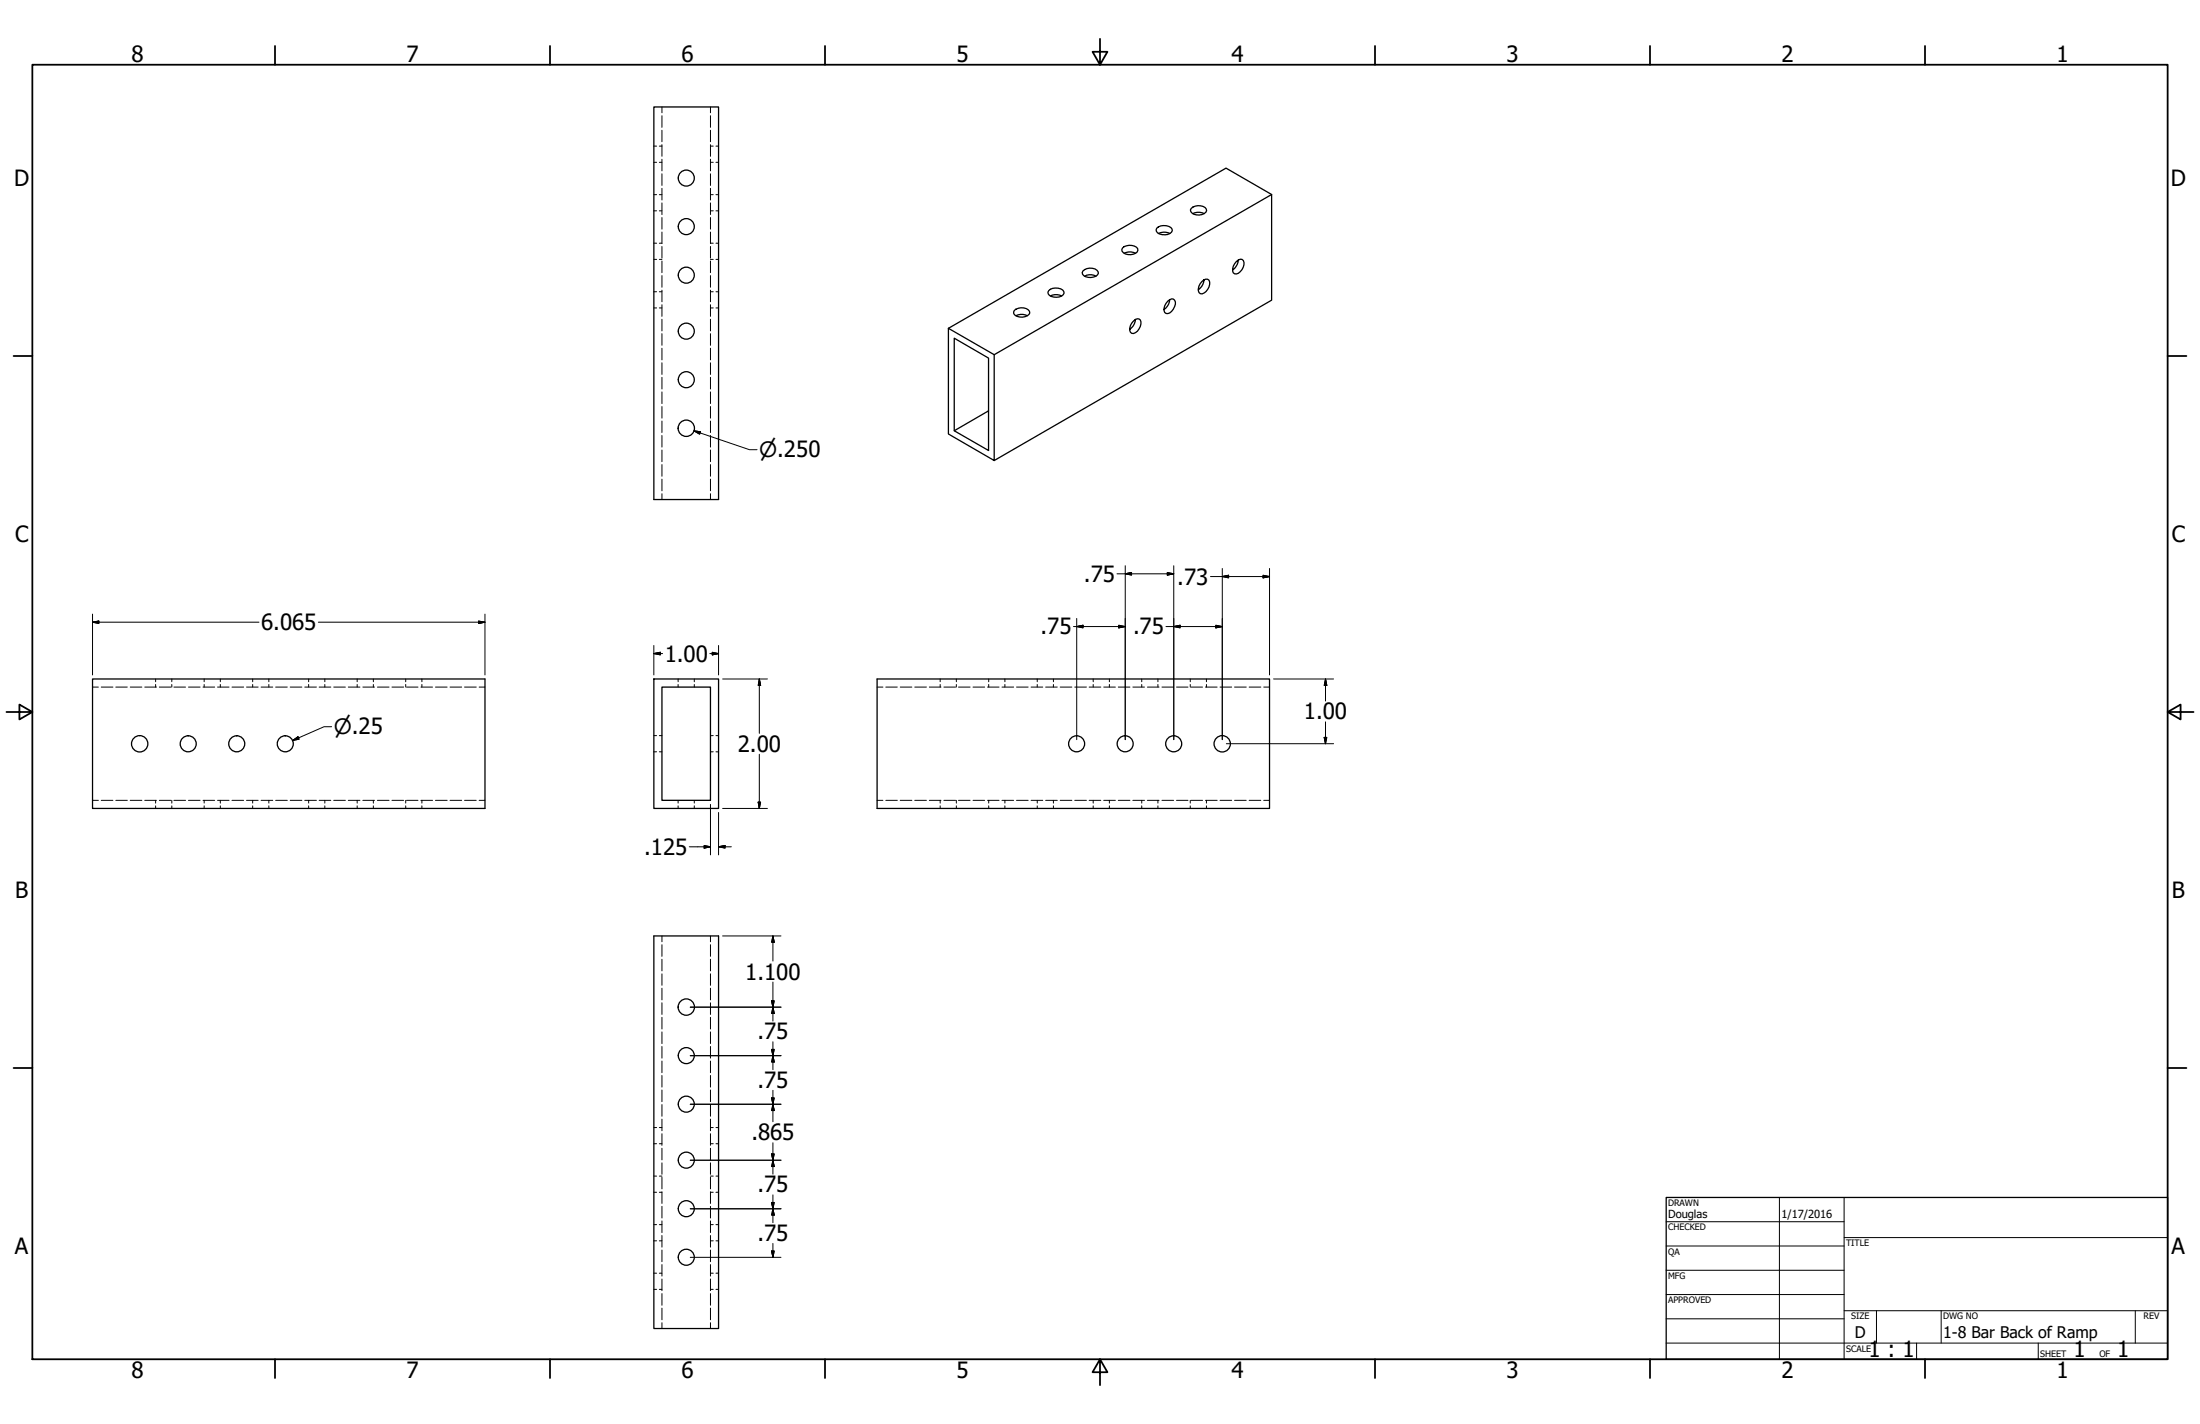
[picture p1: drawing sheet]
<svg xmlns="http://www.w3.org/2000/svg" width="864mm" height="559mm" viewBox="0 0 864 559" stroke-linecap="round" stroke-linejoin="round" font-family="sans-serif">
<!-- layer: Visible (ANSI) -->
<g fill="none" stroke="#000" stroke-width=".51">
<path d="M256.7 42h25.4v154h-25.4zM499.2 76.3l-108.9 62.9M440.6 97.3a4.3 4.3 0 0 1 6 .3 2.72 2.72 0 0 1-3.9 2.3 1.97 1.97 0 0 1-2.1-2.6zM441.3 99.4a5.1 5.1 0 0 1 4.5 0M454.1 89.5a4.4 4.4 0 0 1 6 .4 1.77 1.77 0 0 1-1.8 2.1 3.3 3.3 0 0 1-4.5-1.8zM454.7 91.6a5.1 5.1 0 0 1 4.5 0M467.6 81.8a4.2 4.2 0 0 1 5.9 .2 1.77 1.77 0 0 1-1.7 2.2 3.2 3.2 0 0 1-4.5-1.8zM468.2 83.8a4.9 4.9 0 0 1 4.5 0M411.7 114a4.3 4.3 0 0 1 5.9 .4 1.77 1.77 0 0 1-1.7 2.1 3.3 3.3 0 0 1-4.5-1.8zM412.3 116.1a4.9 4.9 0 0 1 4.5 0M425.1 106.3a4.1 4.1 0 0 1 5.9 .3 1.75 1.75 0 0 1-1.7 2.1 3.2 3.2 0 0 1-4.5-1.8zM425.8 108.4a4.4 4.4 0 0 1 4.4 0"/>
<path d="M459.2 117.6l.7-.3a1.78 1.78 0 0 1 1.6 1.1 1.78 1.78 0 0 1-.4 1.9 3.5 3.5 0 0 1-3.4 2.7 2.56 2.56 0 0 1 0-3.9l1.5-1.5a4.9 4.9 0 0 1-2.3 3.9M472.6 109.8l1.5-.2a2.56 2.56 0 0 1 0 3.9 2.94 2.94 0 0 1-2.9 1.8 3.3 3.3 0 0 1 .7-4.9l.7-.6a5.3 5.3 0 0 1-2.2 3.9M486.1 102l1.5-.2a3.3 3.3 0 0 1-.7 4.8 1.79 1.79 0 0 1-2.8 .5 4.3 4.3 0 0 1 2-5.1 5 5 0 0 1-2.2 3.9M372.3 128.8l18 10.4v41.5l-18-10.4zM372.3 128.8l109-62.8 17.9 10.3v41.5l-108.9 62.9M374.6 132.7l13.4 7.8v36.3l-13.4-7.8zM398.1 121.9a4.2 4.2 0 0 1 6 .3 1.75 1.75 0 0 1-1.7 2.1 4.3 4.3 0 0 1-4.4-1.2zM398.8 123.9a5.1 5.1 0 0 1 4.5 0M445.7 125.3l1.4-.1a2.56 2.56 0 0 1 0 3.9 2.81 2.81 0 0 1-2.9 1.7 3.3 3.3 0 0 1 .7-4.8l.8-.7a5.1 5.1 0 0 1-2.3 4M388 161.2l-13.4 7.8M36.3 266.4h154.1v50.8h-154.1zM256.7 266.4h25.4v50.8h-25.4z"/>
<path d="M259.8 269.6h19.1v44.5h-19.1zM344.3 266.4h154v50.8h-154zM256.7 367.3h25.4v154h-25.4z"/>
<circle cx="269.4" cy="69.9" r="3.1"/>
<circle cx="269.4" cy="88.9" r="3.1"/>
<circle cx="269.4" cy="108" r="3.1"/>
<circle cx="269.4" cy="130" r="3.1"/>
<circle cx="269.4" cy="149" r="3.1"/>
<circle cx="269.4" cy="168.1" r="3.2"/>
<circle cx="54.8" cy="291.9" r="3.2"/>
<circle cx="73.9" cy="291.9" r="3.1"/>
<circle cx="92.9" cy="291.9" r="3.1"/>
<circle cx="112" cy="291.9" r="3.1"/>
<circle cx="422.6" cy="291.9" r="3.1"/>
<circle cx="441.7" cy="291.9" r="3.1"/>
<circle cx="460.7" cy="291.9" r="3.1"/>
<circle cx="479.8" cy="291.9" r="3.2"/>
<circle cx="269.4" cy="395.2" r="3.2"/>
<circle cx="269.4" cy="414.2" r="3.1"/>
<circle cx="269.4" cy="433.3" r="3.1"/>
<circle cx="269.4" cy="455.3" r="3.1"/>
<circle cx="269.4" cy="474.3" r="3.1"/>
<circle cx="269.4" cy="493.4" r="3.1"/>
</g>
<!-- layer: Hidden (ANSI) -->
<g fill="none" stroke="#000" stroke-width=".39">
<path d="M256.7 57.3h1M258.8 57.3h1M259.8 42v2.3M259.8 45.4v4.6M259.8 51.1v4.5M259.8 56.8v4.5M278.9 42v2.3M278.9 45.4v4.6M278.9 51.1v4.5M278.9 56.8v4.5M278.9 57.3h1.1M281.1 57.3h1"/>
<path d="M256.7 76.4h1M256.7 63.7h1M258.8 76.4h1M258.8 63.7h1M259.8 62.5v4.6M259.8 68.2v4.6M259.8 73.9v4.6M259.8 79.6v4.6M278.9 62.5v4.6M278.9 68.2v4.6M278.9 73.9v4.6M278.9 79.6v4.6"/>
<path d="M278.9 76.4h1.1M278.9 63.7h1.1M281.1 76.4h1M281.1 63.7h1M256.7 95.4h1M256.7 82.7h1M258.8 95.4h1M258.8 82.7h1M259.8 85.3v4.6M259.8 91.1v4.5M259.8 96.7v4.6M278.9 85.3v4.6"/>
<path d="M278.9 91.1v4.5M278.9 96.7v4.6M278.9 95.4h1.1M278.9 82.7h1.1M281.1 95.4h1M281.1 82.7h1M256.7 114.5h1M256.7 101.8h1M258.8 114.5h1M258.8 101.8h1M259.8 102.4v4.6M259.8 108.1v4.6"/>
<path d="M259.8 113.9v4.5M259.8 119.6v4.5M278.9 102.4v4.6M278.9 108.1v4.6M278.9 113.9v4.5M278.9 119.6v4.5M278.9 114.5h1.1M278.9 101.8h1.1M281.1 114.5h1M281.1 101.8h1M256.7 120.8h1M258.8 120.8h1"/>
<path d="M259.8 125.3v4.6M259.8 130.9v4.6M259.8 136.7v4.5M278.9 125.3v4.6M278.9 130.9v4.6M278.9 136.7v4.5M278.9 120.8h1.1M281.1 120.8h1M259.8 142.4v4.5M259.8 148.1v4.6M259.8 153.8v4.6M259.8 159.5v4.6"/>
<path d="M278.9 142.4v4.5M278.9 148.1v4.6M278.9 153.8v4.6M278.9 159.5v4.6M259.8 165.2v4.5M259.8 170.9v4.6M259.8 176.6v4.6M278.9 165.2v4.5M278.9 170.9v4.6M278.9 176.6v4.6M259.8 182.3v4.6M259.8 188v4.6"/>
<path d="M259.8 193.7v2.3M278.9 182.3v4.6M278.9 188v4.6M278.9 193.7v2.3M36.3 269.6h2.3M39.8 269.6h4.5M45.5 269.6h4.5M51.1 269.6h4.6M56.8 269.6h4.6M61.1 266.4v1.1M61.1 268.6v1M62.5 269.6h4.6"/>
<path d="M67.4 266.4v1.1M67.4 268.6v1M68.3 269.6h4.5M74 269.6h4.5M79.7 269.6h4.6M80.1 266.4v1.1M80.1 268.6v1M85.4 269.6h4.5M86.5 266.4v1.1M86.5 268.6v1M91.1 269.6h4.5M96.8 269.6h4.5"/>
<path d="M99.2 266.4v1.1M99.2 268.6v1M102.5 269.6h4.6M105.5 266.4v1.1M105.5 268.6v1M108.2 269.6h4.6M113.9 269.6h4.6M119.6 269.6h4.6M121.2 266.4v1.1M121.2 268.6v1M125.3 269.6h4.6M127.5 266.4v1.1"/>
<path d="M127.5 268.6v1M131 269.6h4.6M136.7 269.6h4.6M140.2 266.4v1.1M140.2 268.6v1M142.4 269.6h4.6M146.6 266.4v1.1M146.6 268.6v1M148.1 269.6h4.6M153.9 269.6h4.5M159.3 266.4v1.1M159.3 268.6v1"/>
<path d="M159.6 269.6h4.5M165.2 269.6h4.6M165.6 266.4v1.1M165.6 268.6v1M170.9 269.6h4.6M176.7 269.6h4.5M182.4 269.6h4.5M188.1 269.6h2.3M266.2 266.4v1.1M266.2 268.6v1M272.5 266.4v1.1M272.5 268.6v1"/>
<path d="M344.3 269.6h2.3M347.7 269.6h4.5M353.4 269.6h4.5M359.1 269.6h4.6M364.8 269.6h4.6M369.1 266.4v1.1M369.1 268.6v1M370.5 269.6h4.6M375.4 266.4v1.1M375.4 268.6v1M376.2 269.6h4.6M382 269.6h4.5"/>
<path d="M387.7 269.6h4.5M388.1 266.4v1.1M388.1 268.6v1M393.3 269.6h4.6M394.5 266.4v1.1M394.5 268.6v1M399 269.6h4.6M404.7 269.6h4.6M407.2 266.4v1.1M407.2 268.6v1M410.5 269.6h4.5M413.5 266.4v1.1"/>
<path d="M413.5 268.6v1M416.2 269.6h4.6M421.9 269.6h4.6M427.5 269.6h4.6M429.1 266.4v1.1M429.1 268.6v1M433.3 269.6h4.5M435.5 266.4v1.1M435.5 268.6v1M439 269.6h4.5M444.7 269.6h4.6M448.2 266.4v1.1"/>
<path d="M448.2 268.6v1M450.4 269.6h4.6M454.5 266.4v1.1M454.5 268.6v1M456.1 269.6h4.6M461.8 269.6h4.5M467.2 266.4v1.1M467.2 268.6v1M467.5 269.6h4.6M473.2 269.6h4.6M473.6 266.4v1.1M473.6 268.6v1"/>
<path d="M478.9 269.6h4.6M484.6 269.6h4.6M490.3 269.6h4.6M496.1 269.6h2.2M256.7 288.7h1M256.7 295h1M258.8 288.7h1M258.8 295h1M278.9 288.7h1.1M278.9 295h1.1M281.1 288.7h1M281.1 295h1"/>
<path d="M36.3 314.1h2.3M39.8 314.1h4.5M45.5 314.1h4.5M51.1 314.1h4.6M56.8 314.1h4.6M61.1 314.1v1.1M61.1 316.2v1M62.5 314.1h4.6M67.4 314.1v1.1M67.4 316.2v1M68.3 314.1h4.5M74 314.1h4.5"/>
<path d="M79.7 314.1h4.6M80.1 314.1v1.1M80.1 316.2v1M85.4 314.1h4.5M86.5 314.1v1.1M86.5 316.2v1M91.1 314.1h4.5M96.8 314.1h4.5M99.2 314.1v1.1M99.2 316.2v1M102.5 314.1h4.6M105.5 314.1v1.1"/>
<path d="M105.5 316.2v1M108.2 314.1h4.6M113.9 314.1h4.6M119.6 314.1h4.6M121.2 314.1v1.1M121.2 316.2v1M125.3 314.1h4.6M127.5 314.1v1.1M127.5 316.2v1M131 314.1h4.6M136.7 314.1h4.6M140.2 314.1v1.1"/>
<path d="M140.2 316.2v1M142.4 314.1h4.6M146.6 314.1v1.1M146.6 316.2v1M148.1 314.1h4.6M153.9 314.1h4.5M159.3 314.1v1.1M159.3 316.2v1M159.6 314.1h4.5M165.2 314.1h4.6M165.6 314.1v1.1M165.6 316.2v1"/>
<path d="M170.9 314.1h4.6M176.7 314.1h4.5M182.4 314.1h4.5M188.1 314.1h2.3M266.2 314.1v1.1M266.2 316.2v1M272.5 314.1v1.1M272.5 316.2v1M344.3 314.1h2.3M347.7 314.1h4.5M353.4 314.1h4.5M359.1 314.1h4.6"/>
<path d="M364.8 314.1h4.6M369.1 314.1v1.1M369.1 316.2v1M370.5 314.1h4.6M375.4 314.1v1.1M375.4 316.2v1M376.2 314.1h4.6M382 314.1h4.5M387.7 314.1h4.5M388.1 314.1v1.1M388.1 316.2v1M393.3 314.1h4.6"/>
<path d="M394.5 314.1v1.1M394.5 316.2v1M399 314.1h4.6M404.7 314.1h4.6M407.2 314.1v1.1M407.2 316.2v1M410.5 314.1h4.5M413.5 314.1v1.1M413.5 316.2v1M416.2 314.1h4.6M421.9 314.1h4.6M427.5 314.1h4.6"/>
<path d="M429.1 314.1v1.1M429.1 316.2v1M433.3 314.1h4.5M435.5 314.1v1.1M435.5 316.2v1M439 314.1h4.5M444.7 314.1h4.6M448.2 314.1v1.1M448.2 316.2v1M450.4 314.1h4.6M454.5 314.1v1.1M454.5 316.2v1"/>
<path d="M456.1 314.1h4.6M461.8 314.1h4.5M467.2 314.1v1.1M467.2 316.2v1M467.5 314.1h4.6M473.2 314.1h4.6M473.6 314.1v1.1M473.6 316.2v1M478.9 314.1h4.6M484.6 314.1h4.6M490.3 314.1h4.6M496.1 314.1h2.2"/>
<path d="M259.8 367.3v2.3M259.8 370.7v4.6M259.8 376.4v4.6M278.9 367.3v2.3M278.9 370.7v4.6M278.9 376.4v4.6M259.8 382.1v4.6M259.8 387.8v4.6M259.8 393.5v4.6M259.8 399.2v4.6M278.9 382.1v4.6M278.9 387.8v4.6"/>
<path d="M278.9 393.5v4.6M278.9 399.2v4.6M259.8 404.9v4.6M259.8 410.7v4.5M259.8 416.4v4.5M278.9 404.9v4.6M278.9 410.7v4.5M278.9 416.4v4.5M259.8 422v4.6M259.8 427.7v4.6M259.8 433.5v4.5M259.8 439.2v4.5"/>
<path d="M278.9 422v4.6M278.9 427.7v4.6M278.9 433.5v4.5M278.9 439.2v4.5M256.7 442.5h1M256.7 448.8h1M258.8 442.5h1M258.8 448.8h1M259.8 444.9v4.6M259.8 450.6v4.6M259.8 456.3v4.5M278.9 444.9v4.6"/>
<path d="M278.9 450.6v4.6M278.9 456.3v4.5M278.9 442.5h1.1M278.9 448.8h1.1M281.1 442.5h1M281.1 448.8h1M256.7 461.5h1M256.7 467.9h1M258.8 461.5h1M258.8 467.9h1M259.8 462v4.5M259.8 467.7v4.5"/>
<path d="M259.8 473.4v4.6M259.8 479.1v4.6M278.9 462v4.5M278.9 467.7v4.5M278.9 473.4v4.6M278.9 479.1v4.6M278.9 461.5h1.1M278.9 467.9h1.1M281.1 461.5h1M281.1 467.9h1M256.7 480.6h1M256.7 486.9h1"/>
<path d="M256.7 499.6h1M258.8 480.6h1M258.8 486.9h1M258.8 499.6h1M259.8 484.8v4.6M259.8 490.5v4.6M259.8 496.3v4.5M278.9 484.8v4.6M278.9 490.5v4.6M278.9 496.3v4.5M278.9 480.6h1.1M278.9 486.9h1.1"/>
<path d="M278.9 499.6h1.1M281.1 480.6h1M281.1 486.9h1M281.1 499.6h1M256.7 506h1M258.8 506h1M259.8 501.9v4.6M259.8 507.6v4.6M259.8 513.3v4.6M259.8 519v2.3M278.9 501.9v4.6M278.9 507.6v4.6"/>
<path d="M278.9 513.3v4.6M278.9 519v2.3M278.9 506h1.1M281.1 506h1"/>
</g>
<!-- layer: Border (ANSI) -->
<g fill="none" stroke="#000" stroke-width=".7">
<path d="M107.9 18v7.4M215.9 18v7.4M323.8 18v7.4M431.8 15.2v10.2l-2.9-5.1h5.8l-2.9 5.1M539.8 18v7.4M647.7 18v7.4M755.6 18v7.4M12.7 25.4h838.2v508h-838.2zM5.3 139.7h7.4M850.9 139.7h7.4M2.5 279.4h10.2l-5.1-2.9v5.8l5.1-2.9M850.9 279.4l5.1 2.9v-5.8l-5.1 2.9h10.2"/>
<path d="M5.3 419.1h7.4M850.9 419.1h7.4M107.9 533.4v7.4M215.9 533.4v7.4M323.8 533.4v7.4M431.8 533.4l2.9 5.1h-5.8l2.9-5.1v10.2M539.8 533.4v7.4M647.7 533.4v7.4M755.6 533.4v7.4"/>
</g>
<!-- layer: Title (ANSI) -->
<g fill="none" stroke="#000" stroke-width=".39">
<path d="M654 479.4h69.9M698.5 469.9v63.5M723.9 469.9v63.5M654 488.9h69.9M654 498.5h69.9M723.9 485.6h127M654 508h69.9M654 517.5h69.9M723.9 514.3h127M736.6 514.3v12.7M762 514.3v12.7M838.2 514.3v12.7"/>
<path d="M654 527h196.9M752.3 527v6.4M800.1 527v6.4"/>
</g>
<path d="M654 469.9h196.9v63.5h-196.9z" fill="none" stroke="#000" stroke-width=".51"/>
<!-- layer: Dimension (ANSI) -->
<g fill="none" stroke="#000" stroke-width=".39">
<path d="M272.4 169.1l2.6 .3-.4 1zM272.4 169.1l21.8 7.4h3M438.5 225.2h22.3M441.7 225.2l2.5-.5v1zM441.7 222v68.3M458.2 224.7l2.6 .5-2.6 .5zM460.8 222v68.3M475.2 226.3h23.1M479.8 226.3l2.5-.6v1.1zM479.8 223.1v67.2M495.8 225.7l2.5 .6-2.5 .5zM498.3 223.1v41.8"/>
<path d="M36.3 244.2l2.5-.5v1zM36.3 244.2h65.4M36.3 241v23.9M125 244.2h65.4M187.8 243.7l2.6 .5-2.6 .5zM190.4 241v23.9M256.7 256.5l2.5-.5v1zM256.7 256.5h3.4M256.7 253.3v11.6M278.6 256.5h3.5M279.6 256l2.5 .5-2.5 .5zM282.1 253.3v11.6"/>
<path d="M421.4 245.9h20.3M422.7 245.9l2.4-.5v1zM422.7 242.7v47.6M439.2 245.4l2.5 .5-2.5 .5zM457.7 245.9h22.1M460.8 245.9l2.4-.5v1zM477.3 245.4l2.5 .5-2.5 .5zM283.7 266.4h17.5M298.1 266.4l.5 2.6h-1zM298.1 266.4v21.4M499.9 266.4h23.6M520.3 266.4l.5 2.6h-1z"/>
<path d="M520.3 266.4v8.7M114.9 290.6l2.1-1.5 .4 1zM130.2 285.2h-3l-12.3 5.4M298.1 296v21.2M481.4 291.8h42.1M519.8 289.4h1l-.5 2.4zM520.3 283.3v8.5M278.9 315.7v19.8M282.1 318.8v16.7M283.7 317.2h17.5M297.6 314.8h1l-.5 2.4zM270.6 332.3h8.3"/>
<path d="M276.4 331.8l2.5 .5-2.5 .5zM282.1 332.3l2.5-.5v1zM282.1 332.3h5M283.7 367.3h22.9M303.4 367.3l.5 2.5h-1zM303.4 367.3v9.8M271 395.2h35.6M302.9 392.7h1l-.5 2.5zM303.4 395.2l.5 2.5h-1zM303.4 385.4v15.3M271 414.3h35.6M302.9 411.8h1l-.5 2.5z"/>
<path d="M303.4 414.3l.5 2.5h-1zM303.4 408.8v10.9M271 433.3h35.6M302.9 430.8h1l-.5 2.5zM303.4 433.3l.5 2.5h-1zM303.4 427.9v12.3M271 455.3h35.6M302.9 452.8h1l-.5 2.5zM303.4 455.3l.5 2.5h-1zM303.4 448.4v12.4M271 474.3h35.6M302.9 471.9h1l-.5 2.4z"/>
<path d="M303.4 474.3l.5 2.5h-1zM303.4 468.9v10.9M271 493.4h35.6M302.9 490.9h1l-.5 2.5zM303.4 487.9v5.5"/>
</g>
<g fill="#000" stroke="#000" stroke-width=".39">
<path d="M272.4 169.1l2.6 .3zM272.4 169.1l2.6 .3-.4 1zM441.7 225.2l2.5-.5zM441.7 225.2l2.5-.5v1zM458.2 225.7l2.6-.5zM458.2 224.7l2.6 .5-2.6 .5zM479.8 226.3l2.5-.6zM479.8 226.3l2.5-.6v1.1zM495.8 226.8l2.5-.5zM495.8 225.7l2.5 .6-2.5 .5zM36.3 244.2l2.5-.5zM36.3 244.2l2.5-.5v1z"/>
<path d="M187.8 244.7l2.6-.5zM187.8 243.7l2.6 .5-2.6 .5zM256.7 256.5l2.5-.5zM256.7 256.5l2.5-.5v1zM279.6 257l2.5-.5zM279.6 256l2.5 .5-2.5 .5zM422.7 245.9l2.4-.5zM422.7 245.9l2.4-.5v1zM439.2 246.4l2.5-.5zM439.2 245.4l2.5 .5-2.5 .5zM460.8 245.9l2.4-.5zM460.8 245.9l2.4-.5v1z"/>
<path d="M477.3 246.4l2.5-.5zM477.3 245.4l2.5 .5-2.5 .5zM298.1 266.4l.5 2.6zM298.1 266.4l.5 2.6h-1zM520.3 266.4l.5 2.6zM520.3 266.4l.5 2.6h-1zM114.9 290.6l2.1-1.5zM114.9 290.6l2.1-1.5 .4 1zM519.8 289.4l.5 2.4zM519.8 289.4h1l-.5 2.4zM297.6 314.8l.5 2.4zM297.6 314.8h1l-.5 2.4z"/>
<path d="M276.4 332.8l2.5-.5zM276.4 331.8l2.5 .5-2.5 .5zM282.1 332.3l2.5-.5zM282.1 332.3l2.5-.5v1zM303.4 367.3l.5 2.5zM303.4 367.3l.5 2.5h-1zM302.9 392.7l.5 2.5zM302.9 392.7h1l-.5 2.5zM303.4 395.2l.5 2.5zM303.4 395.2l.5 2.5h-1zM302.9 411.8l.5 2.5zM302.9 411.8h1l-.5 2.5z"/>
<path d="M303.4 414.3l.5 2.5zM303.4 414.3l.5 2.5h-1zM302.9 430.8l.5 2.5zM302.9 430.8h1l-.5 2.5zM303.4 433.3l.5 2.5zM303.4 433.3l.5 2.5h-1zM302.9 452.8l.5 2.5zM302.9 452.8h1l-.5 2.5zM303.4 455.3l.5 2.5zM303.4 455.3l.5 2.5h-1zM302.9 471.9l.5 2.4zM302.9 471.9h1l-.5 2.4z"/>
<path d="M303.4 474.3l.5 2.5zM303.4 474.3l.5 2.5h-1zM302.9 490.9l.5 2.5zM302.9 490.9h1l-.5 2.5z"/>
</g>
<g font-size="8.8">
<text x="51.6" y="24.4">8</text>
<text x="159.5" y="24.4">7</text>
<text x="267.5" y="24.4">6</text>
<text x="375.4" y="24.4">5</text>
<text x="483.4" y="24.4">4</text>
<text x="591.3" y="24.4">3</text>
<text x="699.3" y="24.4">2</text>
<text x="807.2" y="24.4">1</text>
<text x="5.5" y="73">D</text>
<text x="852.1" y="73">D</text>
<text x="5.9" y="212.7">C</text>
<text x="852.5" y="212.7">C</text>
<text x="425.5" y="228.3">.75</text>
<text x="462.2" y="229.4">.73</text>
<text x="102.5" y="247.3">6.065</text>
<text x="408.4" y="249">.75</text>
<text x="444.8" y="249">.75</text>
<text x="260.9" y="259.7">1.00</text>
<text x="511.9" y="282.3">1.00</text>
<text x="289.6" y="295">2.00</text>
<text x="252.9" y="335.5">.125</text>
<text x="5.9" y="352.4">B</text>
<text x="852.5" y="352.4">B</text>
<text x="292.5" y="384.4">1.100</text>
<text x="297.3" y="407.9">.75</text>
<text x="297.3" y="426.9">.75</text>
<text x="295" y="447.5">.865</text>
<text x="297.3" y="467.9">.75</text>
<text x="297.3" y="487">.75</text>
<text x="5.8" y="492.1">A</text>
<text x="852.4" y="492.1">A</text>
<text x="733.5" y="532.6">1 : 1</text>
<text x="813.9" y="532.6">1</text>
<text x="831.1" y="532.6">1</text>
<text x="51.6" y="540.8">8</text>
<text x="159.5" y="540.8">7</text>
<text x="267.5" y="540.8">6</text>
<text x="375.4" y="540.8">5</text>
<text x="483.4" y="540.8">4</text>
<text x="591.3" y="540.8">3</text>
<text x="699.3" y="540.8">2</text>
<text x="807.2" y="540.8">1</text>
</g>
<g font-size="8.3">
<text x="298" y="179.5">⌀.250</text>
<text x="131" y="288.2">⌀.25</text>
</g>
<g font-size="6.3">
<text x="728.1" y="524.9">D</text>
<text x="762.8" y="525">1-8 Bar Back of Ramp</text>
</g>
<g font-size="4.4">
<text x="654.8" y="477.8">Douglas</text>
<text x="699.3" y="478">1/17/2016</text>
</g>
<g font-size="3.5">
<text x="654.8" y="473.2">DRAWN</text>
<text x="654.8" y="482.8">CHECKED</text>
<text x="724.7" y="488.9">TITLE</text>
<text x="654.8" y="492.3">QA</text>
<text x="654.8" y="501.8">MFG</text>
<text x="654.8" y="511.4">APPROVED</text>
<text x="726.7" y="517.7">SIZE</text>
<text x="762.8" y="517.7">DWG NO</text>
<text x="841.4" y="517.7">REV</text>
<text x="724.7" y="530.4">SCALE</text>
<text x="800.9" y="532.6">SHEET</text>
<text x="824.1" y="532.6">OF</text>
</g>
</svg>
